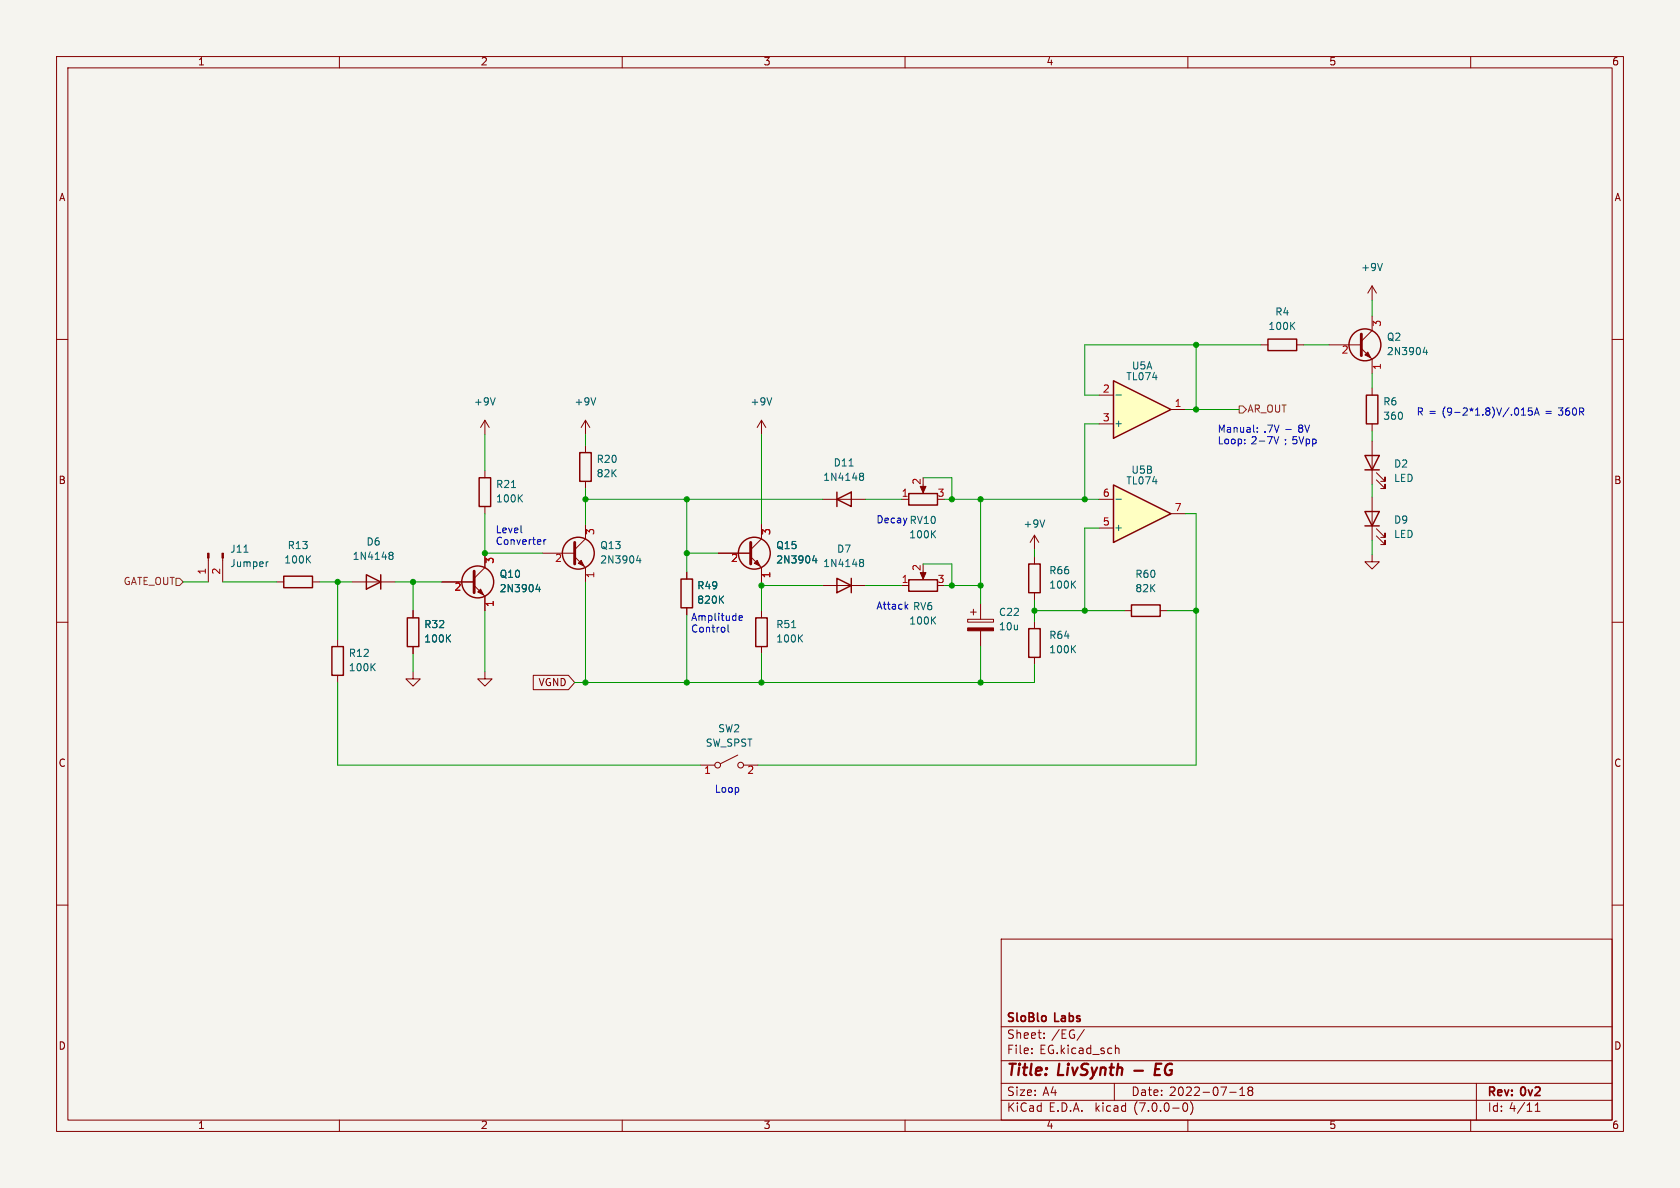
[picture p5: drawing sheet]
<svg xmlns="http://www.w3.org/2000/svg" width="297mm" height="210mm" viewBox="0 0 297 210" stroke-linecap="round" stroke-linejoin="round" font-family="sans-serif">
<path d="M0 0h297v210h-297z" fill="#f5f4ef" stroke="#f5f4ef" stroke-width=".18"/>
<g fill="none" stroke="#840000" stroke-width=".18">
<path d="M10 10h277v190h-277zM12 12h273v186h-273zM60 10v2M110 10v2M160 10v2M210 10v2M260 10v2M10 60h2M285 60h2M103.5 78.7v1.3M36.8 98.7v4.2M39.4 98.7v4.2"/>
<path d="M85.7 83.2v1.3M85.7 89.5v1.3M95.9 97.8h5.7M101.6 98.4l1.9 1.9v2.6M103.5 92.7v2.6l-1.9 1.9M103.5 85.1v1.3M10 110h2M48.9 102.9h1.3M55.2 102.9h1.3M134.6 108v1.2M134.6 114.3v1.3M285 110h2"/>
<path d="M10 160h2M285 160h2M177 166h108v32h-108zM60 198v2M110 198v2M160 198v2M177 194.5h108M177 191.5h108M177 187.5h108M177 181.5h108M182.4 186.1v.2M182.4 185.3v.2"/>
<path d="M184.6 183.4v.2M184.6 182.6v.2M191.7 182l-1.3 1.9M197 191.5v3M197.2 185.4l.2-.1h.4v1M209.3 195h.2a.81 .81 0 0 1 .5 .6 .81 .81 0 0 1-.3 .8l-.1 .1a.81 .81 0 0 1-.6-.7 .81 .81 0 0 1 .3-.8zM210 198v2M210.5 194.8a1.74 1.74 0 0 1 0 2.2M217.4 193.1h1.1M219.2 193.7h.8M219.2 192.6l.4-.4v1.5M220.9 192.8l-.3 .3 .1 .4 .2 .2h.3l.3-.3-.1-.5-.2-.1"/>
<path d="M220.9 192.8l-.3-.3 .3-.3h.3l.3 .2-.3 .4M220.9 192.8h.3M260 198v2M261 191.5v6.5M271.4 196.5h.9M271.4 195.4l.4-.4v1.5"/>
</g>
<path d="M200.5 189.3h1.6M204.2 189h.7M205.3 188h-.9l-.3 2h1" fill="none" stroke="#840000" stroke-width=".4"/>
<path d="M101.6 95.9v3.8" fill="none" stroke="#840000" stroke-width=".51"/>
<g fill="#840000" stroke="#840000" stroke-width=".18">
<path d="M102.2 99.6l.5-.5 .6 1z"/>
<path d="M39.2 97.8h.3v.9h-.3z"/>
<path d="M36.7 97.8h.3v.9h-.3z"/>
</g>
<g fill="none" stroke="#840000" stroke-width=".25">
<path d="M84.7 84.5h2v5h-2zM102.5 80h2v5.1h-2zM50.2 101.9h5v2h-5zM133.6 109.2h2v5.1h-2z"/>
<circle cx="102.2" cy="97.8" r="2.82"/>
</g>
<path d="M43.1 97.6h.8M47.4 99.3l-.3 .1M112.8 98.2l-.3 .9h.8M113.1 98.7v.8" fill="none" stroke="#006464" stroke-width=".18"/>
<path d="M196.8 67.3l10.2 5.1-10.2 5.1z" fill="#ffffc2"/>
<g fill="none" stroke="#840000" stroke-width=".25">
<path d="M196.8 67.3l10.2 5.1-10.2 5.1zM241.6 69.9h2v5h-2zM148 88.3l2.5-1.3v2.5zM148 87v2.5M160.7 87.2h5v2.1h-5zM241.3 90.4h2.5l-1.2 2.6zM241.3 80.5h2.5l-1.2 2.6zM241.3 93h2.5M241.3 83.1h2.5M58.7 114.3h2v5.1h-2zM64.8 101.6l2.5 1.3-2.5 1.2zM67.3 101.6v2.5"/>
<path d="M72 109.2h2v5.1h-2zM181.9 111.1h2v5.1h-2z"/>
<circle cx="241.3" cy="61" r="2.82"/>
<circle cx="133.3" cy="97.8" r="2.82"/>
<circle cx="84.5" cy="102.9" r="2.82"/>
</g>
<g fill="none" stroke="#840000" stroke-width=".18">
<path d="M242.6 50.5v2.6M242.6 55.9v2.5l-1.9 1.9M242.6 50.5l-.8 1.3M242.6 50.5l.7 1.3M85.7 74.3l-.7 1.3M85.7 74.3v2.5M85.7 74.3l.8 1.3M103.5 74.3l-.8 1.3M103.5 74.3v2.5M103.5 74.3l.8 1.3M134.6 74.3v2.5M134.6 74.3l-.7 1.3"/>
<path d="M134.6 74.3l.8 1.3M194.3 69.9h2.5M194.3 74.9h2.5M207 72.4h2.5M234.9 61h5.8M240.7 61.6l1.9 1.9v2.5M242.6 68.6v1.3M242.6 74.9v1.3M242.6 78v7.6M85.7 97.8v2.5l-1.9 1.9M127 97.8h5.7M132.7 98.4l1.9 1.9v2.6"/>
<path d="M134.6 92.7v2.6l-1.9 1.9M145.4 88.3h7.6M159.4 88.3h1.3M163.2 85.7v1M242.6 98v1.3h1.2l-1.2 1.3-1.3-1.3h1.3M242.6 87.9v7.6M243.3 94.7l1.6 1.6v-.8v.8h-.8M243.3 93.5l1.6 1.5v-.8v.8h-.8M243.3 84.8l1.6 1.6v-.8v.8h-.8M243.3 83.6l1.6 1.5v-.8v.8h-.8M59.7 113v1.3M59.7 119.4v1.3"/>
<path d="M62.2 102.9h7.6M73 118.7v1.3h1.3l-1.3 1.3-1.2-1.3h1.2M73 108v1.2M73 114.3v1.3M78.1 102.9h5.7M83.8 103.5l1.9 1.9v2.6M85.7 118.7v1.3h1.3l-1.3 1.3-1.2-1.3h1.2M171.1 109.5h4.5v.5h-4.5zM171.6 108.2h1M172.1 107.7v1M173.4 106.7v2.8M173.4 111.5v2.8"/>
<path d="M182.9 109.9v1.2M182.9 116.2v1.3M123.8 135.3h2.6M130.4 133.5l-3 1.5M131.4 135.3h2.6"/>
<circle cx="126.9" cy="135.3" r=".51"/>
<circle cx="130.9" cy="135.3" r=".51"/>
</g>
<g fill="none" stroke="#006464" stroke-width=".18">
<path d="M244.4 46.6l-.4 1.2M87.5 70.3l-.4 1.3M105.3 70.3l-.4 1.3M136.4 70.3l-.4 1.3M197.3 69.8h.9M251.9 61.4l-.3 .9h.8M252.2 61.8v.9M69 97.6h.2l.3 .3-.3 .3M69 98.2h.2M69.2 98.2l.3 .2v.2l-.3 .3h-.2M143.9 98.2l-.3 .9h.8M144.2 98.7v.8"/>
<path d="M152.2 83.7h.2l.3 .2-.3 .3M152.2 84.2h.2M152.4 84.2l.3 .2v.3l-.3 .2h-.2M95 103.3l-.3 .9h.8M95.4 103.8v.8"/>
</g>
<g fill="#840000" stroke="#840000" stroke-width=".18">
<path d="M171.1 111h4.5v.5h-4.5z"/>
<path d="M133.3 99.6l.6-.5 .5 1z"/>
<path d="M84.5 104.6l.5-.5 .5 1.1z"/>
<path d="M241.3 62.7l.5-.5 .5 1z"/>
<path d="M162.7 86h1l-.5 1.1z"/>
</g>
<path d="M240.7 59.1v3.8M132.7 95.9v3.8M83.8 101v3.8" fill="none" stroke="#840000" stroke-width=".51"/>
<path d="M196.8 85.7l10.2 5.1-10.2 5.1z" fill="#ffffc2"/>
<path d="M224.2 59.9h5v2.1h-5zM181.9 99.7h2v5.1h-2zM196.8 85.7l10.2 5.1-10.2 5.1zM120.4 102.4h2v5h-2zM148 102.2l2.5 1.3-2.5 1.3zM150.5 102.2v2.6M160.7 102.5h5v2h-5zM200 106.9h5.1v2.1h-5.1z" fill="none" stroke="#840000" stroke-width=".25"/>
<g fill="none" stroke="#840000" stroke-width=".18">
<path d="M222.9 61h1.3M229.2 61h1.3M85.7 97.8v2.5M127 97.8h5.7M134.6 92.7v2.6M182.9 94.6v2.6M182.9 98.4v1.3M182.9 94.6l-.8 1.3M182.9 94.6l.7 1.3M194.3 93.3h2.5M194.3 88.3h2.5M207 90.8h2.5"/>
<path d="M73 108v1.2M73 114.3v1.3M78.1 102.9h5.7M85.7 105.4v2.6M94.3 119.4h6.2l1.1 1.3-1.1 1.2h-6.2zM121.4 101.1v1.3M121.4 107.4v1.3M134.6 100.3v2.6M145.4 103.5h7.6M159.4 103.5h1.3M163.2 101v1M182.9 104.8v1.2"/>
<path d="M198.8 108h1.2M205.1 108h1.3"/>
</g>
<path d="M143.9 98.2l-.3 .9h.8M144.2 98.7v.8M152.2 98.9h.2l.3 .2-.3 .3M152.2 99.4h.2M152.4 99.4l.3 .3v.2l-.3 .3h-.2M184.7 91.9l-.4 1.3M197.3 88.2h.9M95 103.3l-.3 .9h.8M95.4 103.8v.8" fill="none" stroke="#006464" stroke-width=".18"/>
<path d="M162.7 101.2h1l-.5 1.2z" fill="#840000" stroke="#840000" stroke-width=".18"/>
<path d="M219.1 71.8h.6l.6 .6-.6 .6h-.6zM31.1 102.2h.6l.7 .7-.7 .6h-.6z" fill="none" stroke="#725600" stroke-width=".18"/>
<g fill="none" stroke="#0000c2" stroke-width=".18">
<path d="M222.3 76.3v.1M222.3 75.6v.1M225.2 77.2l.4 1.3 .5-1.3M269 73.4h.7M269 72.5l.3-.4v1.3M270.8 72.1h-.6v.6l.2-.1 .4 .1 .1 .1-.1 .5-.1 .1-.5-.1M271.3 73.4l.4-1.3 .4 1.3M271.4 73h.6M96.2 95.4v.8M96.5 95.4l-.3 .2M128.7 110.5v1.1l.2 .1M130.6 109.3l.6-.2v-.2l-.4-.1-.2 .2 .1 .6h.5"/>
<path d="M160.1 107.2l.4 .5M160.5 106.8l-.5 .5"/>
</g>
<g fill="none" stroke="#009600" stroke-width=".18">
<path d="M242.6 53.1v2.8M85.7 76.8v6.4M103.5 76.8v1.9M134.6 76.8v15.9M194.3 74.9h-2.5v13.4M209.5 72.4h9.6M211.5 61v11.4M222.9 61h-31.1v8.9h2.5M230.5 61h4.4M242.6 66v2.6M242.6 76.2v1.8M85.7 90.8v7h10.2"/>
<path d="M103.5 88.3h41.9M103.5 86.4v6.3M121.4 88.3v12.8M121.4 97.8h5.6M153 88.3h6.4M163.2 84.5h5.1v3.8M163.2 99.7h5.1v3.8M167 88.3h27.3M173.4 88.3v18.4M182.9 97.2v1.2M194.3 93.3h-2.5v14.7M209.5 90.8h2v44.5h-77.5"/>
<path d="M242.6 85.6v2.3M242.6 95.5v2.5M32.4 102.9h4.4M39.4 102.9h9.5M56.5 102.9h5.7M59.7 102.9v10.1M69.8 102.9h8.3M73 102.9v5.1M73 115.6v3.1M85.7 108v10.7M103.5 102.9v17.8M121.4 108.7v12"/>
<path d="M134.6 102.9v5.1M134.6 115.6v5.1M134.6 103.5h10.8M153 103.5h6.4M167 103.5h6.4M173.4 114.3v6.4M182.9 117.5v3.2h-81.3M182.9 108h15.9M182.9 106v3.9M206.4 108h5.1M59.7 120.7v14.6h64.1"/>
</g>
<g fill="#009600" stroke="#009600" stroke-width=".18">
<circle cx="173.4" cy="120.7" r=".46"/>
<circle cx="191.8" cy="108" r=".46"/>
<circle cx="182.9" cy="108" r=".46"/>
<circle cx="168.3" cy="88.3" r=".46"/>
<circle cx="173.4" cy="88.3" r=".46"/>
<circle cx="173.4" cy="103.5" r=".46"/>
<circle cx="168.3" cy="103.5" r=".46"/>
<circle cx="103.5" cy="120.7" r=".46"/>
<circle cx="103.5" cy="88.3" r=".46"/>
<circle cx="121.4" cy="120.7" r=".46"/>
<circle cx="134.6" cy="120.7" r=".46"/>
<circle cx="121.4" cy="97.8" r=".46"/>
<circle cx="121.4" cy="88.3" r=".46"/>
<circle cx="134.6" cy="103.5" r=".46"/>
<circle cx="211.5" cy="72.4" r=".46"/>
<circle cx="191.8" cy="88.3" r=".46"/>
<circle cx="211.5" cy="61" r=".46"/>
<circle cx="211.5" cy="108" r=".46"/>
<circle cx="73" cy="102.9" r=".46"/>
<circle cx="59.7" cy="102.9" r=".46"/>
<circle cx="85.7" cy="97.8" r=".46"/>
</g>
<g font-size="2.8" fill="#840000">
<text x="178" y="190.8">Title:</text>
<text x="187.1" y="190.8">LivSynth</text>
<text x="205.4" y="190.8">EG</text>
</g>
<g font-size="2.1" fill="#840000">
<text x="178" y="183.9">Sheet:</text>
<text x="178" y="181.1">SloBlo</text>
<text x="185.9" y="183.9">/EG/</text>
<text x="186.6" y="181.1">Labs</text>
<text x="178" y="186.6">File:</text>
<text x="183.8" y="186.6">EG.kicad_sch</text>
<text x="178" y="196.8">KiCad</text>
<text x="178" y="194">Size:</text>
<text x="184.3" y="194">A4</text>
<text x="185.4" y="196.8">E.D.A.</text>
<text x="193.7" y="196.8">kicad</text>
<text x="200" y="194">Date:</text>
<text x="200.6" y="196.8">(7.0.0-0)</text>
<text x="206.7" y="194">2022-07-18</text>
<text x="263" y="194.2">Rev:</text>
<text x="263" y="196.8">Id: 4/11</text>
<text x="269" y="194.2">0v2</text>
</g>
<g font-size="1.8" fill="#840000">
<text x="35" y="11.8">1</text>
<text x="85" y="11.8">2</text>
<text x="135" y="11.8">3</text>
<text x="185" y="11.8">4</text>
<text x="235" y="11.8">5</text>
<text x="285" y="11.8">6</text>
<text x="10.4" y="35.8">A</text>
<text x="285.4" y="35.8">A</text>
<text x="10.3" y="85.8">B</text>
<text x="285.3" y="85.8">B</text>
<text x="95.1" y="121.6">VGND</text>
<text x="10.3" y="135.8">C</text>
<text x="285.3" y="135.8">C</text>
<text x="10.3" y="185.8">D</text>
<text x="285.3" y="185.8">D</text>
<text x="35" y="199.8">1</text>
<text x="85" y="199.8">2</text>
<text x="135" y="199.8">3</text>
<text x="185" y="199.8">4</text>
<text x="235" y="199.8">5</text>
<text x="285" y="199.8">6</text>
</g>
<g font-size="1.8" fill="#006464">
<text x="240.6" y="48.2">+9V</text>
<text x="224.2" y="58.6">100K</text>
<text x="225.4" y="56.1">R4</text>
<text x="200.1" y="65.6">U5A</text>
<text x="245.1" y="60.5">Q2</text>
<text x="245.1" y="63.1">2N3904</text>
<text x="83.7" y="71.9">+9V</text>
<text x="101.5" y="71.9">+9V</text>
<text x="132.6" y="71.9">+9V</text>
<text x="199.1" y="67.5">TL074</text>
<text x="244.5" y="71.9">R6</text>
<text x="197" y="75.8">+</text>
<text x="244.5" y="74.5">360</text>
<text x="105.4" y="82.1">R20</text>
<text x="147.3" y="82.7">D11</text>
<text x="246.4" y="82.9">D2</text>
<text x="87.6" y="86.6">R21</text>
<text x="87.6" y="89.1">100K</text>
<text x="105.4" y="84.6">82K</text>
<text x="145.5" y="85.3">1N4148</text>
<text x="199.1" y="85.9">TL074</text>
<text x="200" y="84">U5B</text>
<text x="246.4" y="85.5">LED</text>
<text x="160.7" y="95.4">100K</text>
<text x="180.9" y="93.5">+9V</text>
<text x="197" y="94.2">+</text>
<text x="246.4" y="92.8">D9</text>
<text x="246.4" y="95.4">LED</text>
<text x="40.6" y="98">J11</text>
<text x="40.6" y="100.5">Jumper</text>
<text x="50.2" y="99.9">100K</text>
<text x="50.8" y="97.3">R13</text>
<text x="62.3" y="99.3">1N4148</text>
<text x="64.7" y="96.7">D6</text>
<text x="106.1" y="97.3">Q13</text>
<text x="106.1" y="99.9">2N3904</text>
<text x="137.2" y="97.3">Q15</text>
<text x="137.2" y="99.9">2N3904</text>
<text x="145.5" y="100.5">1N4148</text>
<text x="147.9" y="98">D7</text>
<text x="185.4" y="101.8">R66</text>
<text x="88.3" y="102.4">Q10</text>
<text x="88.3" y="105">2N3904</text>
<text x="123.2" y="104.5">R49</text>
<text x="123.2" y="107">820K</text>
<text x="185.4" y="104.3">100K</text>
<text x="200.7" y="102.4">R60</text>
<text x="200.7" y="105">82K</text>
<text x="74.9" y="111.3">R32</text>
<text x="74.9" y="113.9">100K</text>
<text x="137.2" y="111.3">R51</text>
<text x="137.2" y="113.9">100K</text>
<text x="160.7" y="110.7">100K</text>
<text x="161.3" y="108.1">RV6</text>
<text x="176.5" y="109.2">C22</text>
<text x="176.5" y="111.7">10u</text>
<text x="185.4" y="113.2">R64</text>
<text x="61.6" y="116.4">R12</text>
<text x="61.6" y="118.9">100K</text>
<text x="185.4" y="115.8">100K</text>
<text x="126.9" y="129.7">SW2</text>
<text x="124.7" y="132.3">SW_SPST</text>
</g>
<g font-size="1.8" fill="#a90000">
<text x="244.5" y="57.8" transform="rotate(-90 244.5 57.8)">3</text>
<text x="237.1" y="62.9">2</text>
<text x="244.5" y="65.4" transform="rotate(-90 244.5 65.4)">1</text>
<text x="194.9" y="69.6">2</text>
<text x="194.9" y="74.7">3</text>
<text x="207.6" y="72.1">1</text>
<text x="159.4" y="88">1</text>
<text x="162.9" y="85.8" transform="rotate(-90 162.9 85.8)">2</text>
<text x="165.7" y="88">3</text>
<text x="194.9" y="88">6</text>
<text x="105.4" y="94.6" transform="rotate(-90 105.4 94.6)">3</text>
<text x="136.5" y="94.6" transform="rotate(-90 136.5 94.6)">3</text>
<text x="194.9" y="93.1">5</text>
<text x="207.6" y="90.6">7</text>
<text x="36.6" y="101.6" transform="rotate(-90 36.6 101.6)">1</text>
<text x="39.1" y="101.6" transform="rotate(-90 39.1 101.6)">2</text>
<text x="87.6" y="99.7" transform="rotate(-90 87.6 99.7)">3</text>
<text x="98.1" y="99.7">2</text>
<text x="129.2" y="99.7">2</text>
<text x="162.9" y="101" transform="rotate(-90 162.9 101)">2</text>
<text x="80.3" y="104.8">2</text>
<text x="87.6" y="107.3" transform="rotate(-90 87.6 107.3)">1</text>
<text x="105.4" y="102.3" transform="rotate(-90 105.4 102.3)">1</text>
<text x="136.5" y="102.3" transform="rotate(-90 136.5 102.3)">1</text>
<text x="159.4" y="103.3">1</text>
<text x="165.7" y="103.3">3</text>
<text x="124.4" y="137.2">1</text>
<text x="132" y="137.2">2</text>
</g>
<g font-size="1.8" fill="#0000c2">
<text x="215.3" y="76.7">Manual:</text>
<text x="223.5" y="76.7">.7V -</text>
<text x="229.7" y="76.7">8V</text>
<text x="250.4" y="73.7">R =</text>
<text x="255.1" y="73.7">(9-2*1.8)V/.015A</text>
<text x="273.4" y="73.7">=</text>
<text x="275.8" y="73.7">360R</text>
<text x="215.3" y="78.7">Loop:</text>
<text x="221.2" y="78.7">2-7V</text>
<text x="227.2" y="78.7">; 5Vpp</text>
<text x="87.6" y="94.5">Level</text>
<text x="154.9" y="92.7">Decay RV10</text>
<text x="87.6" y="96.5">Converter</text>
<text x="154.9" y="108">Attack</text>
<text x="122.2" y="110">Amplitude</text>
<text x="122.2" y="112">Control</text>
<text x="126.4" y="140.3">Loop</text>
</g>
<g font-size="1.8" fill="#725600">
<text x="220.5" y="73.2">AR_OUT</text>
<text x="21.7" y="103.7">GATE_OUT</text>
</g>
</svg>
